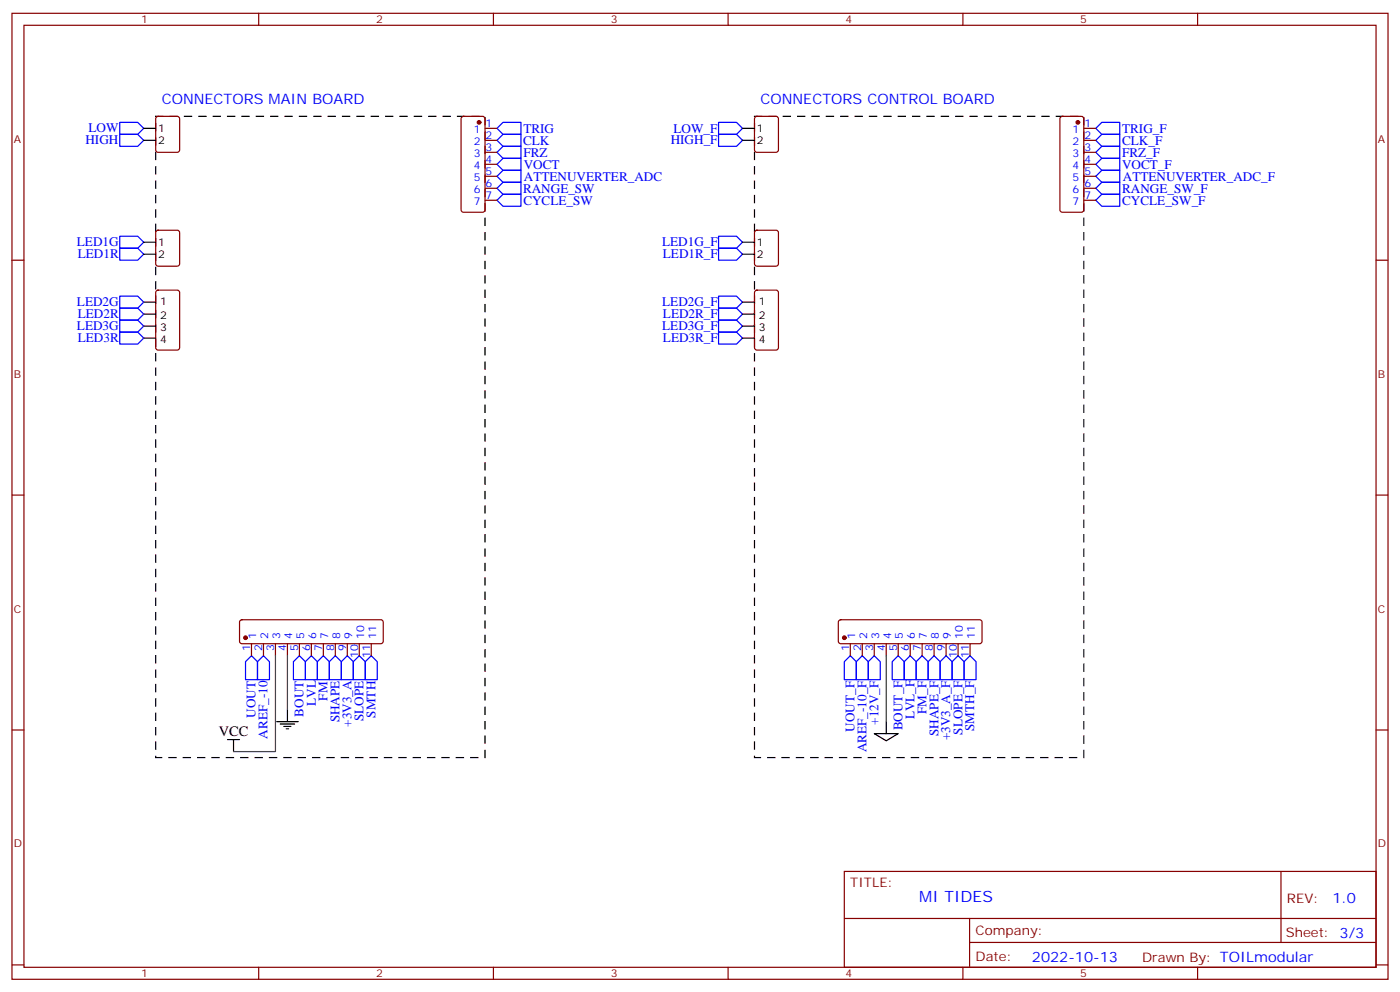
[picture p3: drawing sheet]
<svg xmlns="http://www.w3.org/2000/svg" width="412mm" height="292mm" viewBox="0 0 412 292" stroke-linecap="round" stroke-linejoin="round" font-family="sans-serif">
<g fill="none" stroke="#870000" stroke-width=".35">
<path d="M3.5 3.9h405.4v284.4h-405.4zM7.1 7.4h398.2v277.3h-398.2zM76.2 3.9v3.5M145.3 3.9v3.5M214.5 3.9v3.5M283.6 3.9v3.5M352.8 3.9v3.5M46.1 34.5l.5-.2h5.6l.7 .4v9.4l-.4 .7h-5.9l-.7-.4v-9.4zM136.1 34.5l.4-.2h5.7l.6 .4 .1 27.1-.3 .5-.4 .2h-5.7l-.5-.3-.2-.4v-26.8zM142.9 37.8h3.5M222.5 34.5l.5-.2h5.6l.7 .4v9.4l-.5 .7h-5.8l-.7-.4-.1-9.4zM312.4 34.5l.5-.2h5.7l.6 .4 .1 27.1-.3 .5-.4 .2h-5.7l-.5-.3-.2-.4v-26.8z"/>
<path d="M319.3 37.8h3.5M142.9 41.3h3.5M142.9 44.8h3.5M142.9 48.4h3.5M142.9 51.9h3.5M142.9 55.4h3.5M142.9 58.9h3.5M319.3 41.3h3.5M319.3 44.8h3.5M319.3 48.4h3.5M319.3 51.9h3.5M319.3 55.4h3.5"/>
<path d="M319.3 58.9h3.5M3.5 76.6h3.6M46.1 68l.5-.2h5.6l.7 .4v9.4l-.4 .7-5.9 .1-.7-.5v-9.4zM222.5 68l.5-.2h5.6l.7 .4v9.4l-.5 .7-5.8 .1-.7-.5-.1-9.4zM405.3 76.6h3.6M46.1 85.6l.5-.2h5.6l.7 .4v16.5l-.4 .7h-5.9l-.7-.4v-16.5zM222.5 85.6l.5-.2h5.6l.7 .4v16.5l-.5 .7h-5.8l-.7-.4-.1-16.5zM3.5 145.7h3.6M405.3 145.7h3.6M70.8 182.6l.5-.2h40.9l.5 .2 .2 .5v5.7l-.2 .5-.5 .2h-40.9l-.5-.3-.2-.4v-5.7zM74.1 189.5v3.5M77.6 189.5v3.5"/>
<path d="M81.1 189.5v3.5M84.7 189.5v3.5M88.2 189.5v3.5M91.7 189.5v3.5M95.2 189.5v3.5M98.8 189.5v3.5M102.3 189.5v3.5M105.8 189.5v3.5M109.4 189.5v3.5M247.2 182.6l.4-.2h41l.5 .2 .2 .5v5.7l-.3 .5-.4 .2h-41l-.4-.3-.3-.4v-5.7zM250.5 189.5v3.5M254 189.5v3.5"/>
<path d="M257.5 189.5v3.5M261.1 189.5v3.5M264.6 189.5v3.5M268.1 189.5v3.5M271.6 189.5v3.5M275.2 189.5v3.5M278.7 189.5v3.5M282.2 189.5v3.5M285.8 189.5v3.5M3.5 214.9h3.6M405.3 214.9h3.6M248.7 256.5h156.6v28.2h-156.6z"/>
<path d="M377.3 256.5v20.9M248.7 270.4h156.5M285.6 277.4h119.6M285.6 270.4v14.1M3.5 284h3.6M76.2 284.7v3.6M145.3 284.7v3.6M214.5 284.7v3.6M283.6 284.7v3.6M352.8 284.7v3.6M405.3 284h3.6"/>
</g>
<g fill="none" stroke="#00f" stroke-width=".35">
<path d="M35.3 39.5h5.3l1.7 1.8-1.7 1.8h-5.3zM35.3 36h5.3l1.7 1.8-1.7 1.7h-5.3zM146.4 37.8l1.8-1.8h5.3v3.5h-5.3zM211.7 39.5h5.3l1.7 1.8-1.7 1.8h-5.3zM211.7 36h5.3l1.7 1.8-1.7 1.7h-5.3zM322.8 37.8l1.8-1.8h5.2v3.5h-5.2zM146.4 44.8l1.8-1.7h5.3v3.5h-5.3zM146.4 41.3l1.8-1.8h5.3v3.6h-5.3zM146.4 55.4l1.8-1.7h5.3v3.5h-5.3zM146.4 58.9l1.8-1.7h5.3v3.5h-5.3zM146.4 48.4l1.8-1.8h5.3v3.5h-5.3zM148.2 50.1h5.3v3.6h-5.3l-1.8-1.8z"/>
<path d="M322.8 44.8l1.8-1.7h5.2v3.5h-5.2zM322.8 41.3l1.8-1.8h5.2v3.6h-5.2zM322.8 55.4l1.8-1.7h5.2v3.5h-5.2zM322.8 58.9l1.8-1.7h5.2v3.5h-5.2zM322.8 48.4l1.8-1.8h5.2v3.5h-5.2zM322.8 51.9l1.8-1.8h5.2v3.6h-5.2zM35.3 73.1h5.3l1.7 1.7-1.7 1.8h-5.3zM35.3 69.5h5.3l1.7 1.8-1.7 1.8h-5.3zM211.7 73.1h5.3l1.7 1.7-1.7 1.8h-5.3zM211.7 69.5h5.3l1.7 1.8-1.7 1.8h-5.3zM35.3 97.8h5.3l1.7 1.7-1.7 1.8h-5.3zM35.3 94.2h5.3l1.7 1.8-1.7 1.8h-5.3z"/>
<path d="M35.3 90.7h5.3l1.7 1.8-1.7 1.7h-5.3zM35.3 87.2h5.3l1.7 1.7-1.7 1.8h-5.3zM211.7 87.2h5.3l1.7 1.7-1.7 1.8h-5.3zM211.7 90.7h5.3l1.7 1.8-1.7 1.7h-5.3zM211.7 97.8h5.3l1.7 1.7-1.7 1.8h-5.3zM211.7 94.2h5.3l1.7 1.8-1.7 1.8h-5.3zM74.1 193l1.7 1.8v5.3h-3.5v-5.3zM77.6 193l1.8 1.8v5.3h-3.6v-5.3zM88.2 193l1.8 1.8v5.3h-3.6v-5.3zM91.7 193l1.8 1.8v5.3h-3.5v-5.3zM95.2 193l1.8 1.8v5.3h-3.5v-5.3zM98.8 193l1.7 1.8v5.3h-3.5v-5.3z"/>
<path d="M102.3 193l1.8 1.8v5.3h-3.6v-5.3zM105.8 193l1.8 1.8v5.3h-3.5v-5.3zM109.4 193l1.7 1.8v5.3h-3.5v-5.3zM250.5 193l1.7 1.8v5.3h-3.5v-5.3zM254 193l1.8 1.8v5.3h-3.6v-5.3zM257.5 193l1.8 1.8v5.3h-3.5v-5.3zM264.6 193l1.7 1.8v5.3h-3.5v-5.3zM268.1 193l1.8 1.8v5.3h-3.6v-5.3zM271.6 193l1.8 1.8v5.3h-3.5v-5.3zM275.2 193l1.7 1.8v5.3h-3.5v-5.3zM278.7 193l1.8 1.8v5.3h-3.6v-5.3zM282.2 193l1.8 1.8v5.3h-3.5v-5.3z"/>
<path d="M285.8 193l1.7 1.8v5.3h-3.5v-5.3z"/>
</g>
<g fill="none" stroke="#000" stroke-width=".35">
<path d="M42.3 37.8h3.6M218.7 37.8h3.5M42.3 41.3h3.6M218.7 41.3h3.5M42.3 71.3h3.6M42.3 74.8h3.6M218.7 71.3h3.5M218.7 74.8h3.5M42.3 88.9h3.6M42.3 92.5h3.6M42.3 96h3.6M42.3 99.5h3.6"/>
<path d="M218.7 88.9h3.5M218.7 92.5h3.5M218.7 96h3.5M218.7 99.5h3.5M67 217.7h3.6M68.8 217.7v3.5M81.5 212.4h6.3M82.5 213.1h4.3M83.6 213.8h2.1M84.3 214.5h.7M84.7 208.9v3.5M257.5 215.9h7.1l-3.5 2.2z"/>
<path d="M261.1 212.4v3.5"/>
</g>
<path d="M45.9 34.3h97v188.7h-97zM222.2 34.3h97.1v188.7h-97.1z" fill="none" stroke="#000" stroke-width=".35" stroke-dasharray="2.1 2.1"/>
<g fill="#870000" stroke="#870000" stroke-width=".35">
<circle cx="141.1" cy="36" r=".53"/>
<circle cx="72.3" cy="187.7" r=".53"/>
<circle cx="248.7" cy="187.7" r=".53"/>
<circle cx="317.5" cy="36" r=".53"/>
</g>
<path d="M81.1 193v28.2h-12.3M84.7 193v15.9M261.1 193v19.4" fill="none" stroke="#008700" stroke-width=".35"/>
<text font-size="4.6" fill="#00f" x="270.8" y="265.5">MI TIDES</text>
<g font-size="4.2" fill="#00f">
<text x="47.6" y="30.7">CONNECTORS MAIN BOARD</text>
<text x="224" y="30.7">CONNECTORS CONTROL BOARD</text>
<text x="392.5" y="265.8">1.0</text>
<text x="304" y="283.1">2022-10-13</text>
</g>
<text font-size="4.2" x="64.4" y="216.5">VCC</text>
<g font-size="3.9" fill="#00f">
<text x="26.1" y="39">LOW</text>
<text x="154.2" y="39">TRIG</text>
<text x="198.4" y="39">LOW_F</text>
<text x="330.6" y="39">TRIG_F</text>
<text x="25.2" y="42.5">HIGH</text>
<text x="154.1" y="42.6">CLK</text>
<text x="154.2" y="46.1">FRZ</text>
<text x="197.6" y="42.5">HIGH_F</text>
<text x="330.6" y="46.1">FRZ_F</text>
<text x="330.6" y="42.7">CLK_F</text>
<text x="154.3" y="49.7">VOCT</text>
<text x="154.3" y="53.3">ATTENUVERTER_ADC</text>
<text x="330.5" y="49.7">VOCT_F</text>
<text x="330.8" y="53.3">ATTENUVERTER_ADC_F</text>
<text x="154.1" y="56.8">RANGE_SW</text>
<text x="330.6" y="56.8">RANGE_SW_F</text>
<text x="154.2" y="60.2">CYCLE_SW</text>
<text x="330.6" y="60.2">CYCLE_SW_F</text>
<text x="22.7" y="72.5">LED1G</text>
<text x="22.9" y="76.1">LED1R</text>
<text x="195.1" y="72.5">LED1G_F</text>
<text x="195.3" y="76.1">LED1R_F</text>
<text x="22.7" y="90.1">LED2G</text>
<text x="22.9" y="93.7">LED2R</text>
<text x="195.1" y="90.1">LED2G_F</text>
<text x="195.3" y="93.7">LED2R_F</text>
<text x="22.7" y="97.2">LED3G</text>
<text x="22.9" y="100.7">LED3R</text>
<text x="195.1" y="97.2">LED3G_F</text>
<text x="195.3" y="100.7">LED3R_F</text>
<text x="93" y="207.7" transform="rotate(-90 93 207.7)">LVL</text>
<text x="96.4" y="206.3" transform="rotate(-90 96.4 206.3)">FM</text>
<text x="75.3" y="211.3" transform="rotate(-90 75.3 211.3)">UOUT</text>
<text x="89.4" y="211" transform="rotate(-90 89.4 211)">BOUT</text>
<text x="100.1" y="212.6" transform="rotate(-90 100.1 212.6)">SHAPE</text>
<text x="103.6" y="214" transform="rotate(-90 103.6 214)">+3V3_A</text>
<text x="107.1" y="212.2" transform="rotate(-90 107.1 212.2)">SLOPE</text>
<text x="110.6" y="211.2" transform="rotate(-90 110.6 211.2)">SMTH</text>
<text x="251.7" y="215.4" transform="rotate(-90 251.7 215.4)">UOUT_F</text>
<text x="258.8" y="213.3" transform="rotate(-90 258.8 213.3)">+12V_F</text>
<text x="265.8" y="215" transform="rotate(-90 265.8 215)">BOUT_F</text>
<text x="269.4" y="211.7" transform="rotate(-90 269.4 211.7)">LVL_F</text>
<text x="272.9" y="210.2" transform="rotate(-90 272.9 210.2)">FM_F</text>
<text x="287" y="215.2" transform="rotate(-90 287 215.2)">SMTH_F</text>
<text x="78.8" y="217.5" transform="rotate(-90 78.8 217.5)">AREF_-10</text>
<text x="255.3" y="221.4" transform="rotate(-90 255.3 221.4)">AREF_-10_F</text>
<text x="276.4" y="216.7" transform="rotate(-90 276.4 216.7)">SHAPE_F</text>
<text x="279.9" y="217.9" transform="rotate(-90 279.9 217.9)">+3V3_A_F</text>
<text x="283.5" y="216.2" transform="rotate(-90 283.5 216.2)">SLOPE_F</text>
</g>
<g font-size="3.9" fill="#800">
<text x="250.5" y="261.1">TITLE:</text>
<text x="379.1" y="265.8">REV:</text>
<text x="287.4" y="275.3">Company:</text>
<text x="378.7" y="275.9">Sheet: 3/3</text>
<text x="287.4" y="283">Date:</text>
<text x="336.4" y="283.1">Drawn By: TOILmodular</text>
</g>
<g font-size="3.2" fill="#800">
<text x="41.6" y="6.9">1</text>
<text x="110.8" y="6.9">2</text>
<text x="179.9" y="6.9">3</text>
<text x="249.1" y="6.9">4</text>
<text x="318.2" y="6.9">5</text>
<text x="4.1" y="42">A</text>
<text x="405.9" y="42">A</text>
<text x="4.1" y="111.2">B</text>
<text x="405.9" y="111.2">B</text>
<text x="4.1" y="180.3">C</text>
<text x="405.9" y="180.3">C</text>
<text x="4.1" y="249.4">D</text>
<text x="405.9" y="249.4">D</text>
<text x="41.6" y="287.7">1</text>
<text x="110.8" y="287.7">2</text>
<text x="179.9" y="287.7">3</text>
<text x="249.1" y="287.7">4</text>
<text x="318.2" y="287.7">5</text>
</g>
<g font-size="3.2">
<text x="46.6" y="38.8">1</text>
<text x="223" y="38.8">1</text>
<text x="46.6" y="42.4">2</text>
<text x="223" y="42.4">2</text>
<text x="46.6" y="72.4">1</text>
<text x="46.6" y="75.9">2</text>
<text x="223" y="72.4">1</text>
<text x="223" y="75.9">2</text>
<text x="47.2" y="89.6">1</text>
<text x="223.6" y="89.6">1</text>
<text x="47.2" y="93.9">2</text>
<text x="223.6" y="93.9">2</text>
<text x="47.2" y="97.4">3</text>
<text x="47.2" y="100.9">4</text>
<text x="223.6" y="97.4">3</text>
<text x="223.6" y="100.9">4</text>
</g>
<g font-size="3.2" fill="#00f">
<text x="139.6" y="39.2">1</text>
<text x="143.1" y="37.4">1</text>
<text x="143.1" y="41">2</text>
<text x="315.9" y="39.2">1</text>
<text x="319.4" y="37.4">1</text>
<text x="319.4" y="41">2</text>
<text x="139.6" y="42.7">2</text>
<text x="139.6" y="46.2">3</text>
<text x="143.1" y="44.5">3</text>
<text x="315.9" y="42.7">2</text>
<text x="315.9" y="46.2">3</text>
<text x="319.4" y="44.5">3</text>
<text x="139.6" y="49.8">4</text>
<text x="139.6" y="53.3">5</text>
<text x="143.1" y="48">4</text>
<text x="143.1" y="51.5">5</text>
<text x="315.9" y="49.8">4</text>
<text x="315.9" y="53.3">5</text>
<text x="319.4" y="48">4</text>
<text x="319.4" y="51.5">5</text>
<text x="139.6" y="56.8">6</text>
<text x="143.1" y="55.1">6</text>
<text x="143.1" y="58.6">7</text>
<text x="315.9" y="56.8">6</text>
<text x="319.4" y="55.1">6</text>
<text x="319.4" y="58.6">7</text>
<text x="139.6" y="60.4">7</text>
<text x="315.9" y="60.4">7</text>
<text x="73.7" y="191.7" transform="rotate(-90 73.7 191.7)">1</text>
<text x="75.5" y="188.2" transform="rotate(-90 75.5 188.2)">1</text>
<text x="77.3" y="191.7" transform="rotate(-90 77.3 191.7)">2</text>
<text x="79" y="188.2" transform="rotate(-90 79 188.2)">2</text>
<text x="80.8" y="191.7" transform="rotate(-90 80.8 191.7)">3</text>
<text x="82.5" y="188.2" transform="rotate(-90 82.5 188.2)">3</text>
<text x="84.3" y="191.7" transform="rotate(-90 84.3 191.7)">4</text>
<text x="86.1" y="188.2" transform="rotate(-90 86.1 188.2)">4</text>
<text x="87.8" y="191.7" transform="rotate(-90 87.8 191.7)">5</text>
<text x="89.6" y="188.2" transform="rotate(-90 89.6 188.2)">5</text>
<text x="91.4" y="191.7" transform="rotate(-90 91.4 191.7)">6</text>
<text x="93.1" y="188.2" transform="rotate(-90 93.1 188.2)">6</text>
<text x="94.9" y="191.7" transform="rotate(-90 94.9 191.7)">7</text>
<text x="96.7" y="188.2" transform="rotate(-90 96.7 188.2)">7</text>
<text x="98.4" y="191.7" transform="rotate(-90 98.4 191.7)">8</text>
<text x="100.2" y="188.2" transform="rotate(-90 100.2 188.2)">8</text>
<text x="102" y="191.7" transform="rotate(-90 102 191.7)">9</text>
<text x="103.7" y="188.2" transform="rotate(-90 103.7 188.2)">9</text>
<text x="107.2" y="188.2" transform="rotate(-90 107.2 188.2)">10</text>
<text x="110.8" y="188.2" transform="rotate(-90 110.8 188.2)">11</text>
<text x="250.1" y="191.7" transform="rotate(-90 250.1 191.7)">1</text>
<text x="251.9" y="188.2" transform="rotate(-90 251.9 188.2)">1</text>
<text x="253.6" y="191.7" transform="rotate(-90 253.6 191.7)">2</text>
<text x="255.4" y="188.2" transform="rotate(-90 255.4 188.2)">2</text>
<text x="257.2" y="191.7" transform="rotate(-90 257.2 191.7)">3</text>
<text x="258.9" y="188.2" transform="rotate(-90 258.9 188.2)">3</text>
<text x="260.7" y="191.7" transform="rotate(-90 260.7 191.7)">4</text>
<text x="262.5" y="188.2" transform="rotate(-90 262.5 188.2)">4</text>
<text x="264.2" y="191.7" transform="rotate(-90 264.2 191.7)">5</text>
<text x="266" y="188.2" transform="rotate(-90 266 188.2)">5</text>
<text x="267.8" y="191.7" transform="rotate(-90 267.8 191.7)">6</text>
<text x="269.5" y="188.2" transform="rotate(-90 269.5 188.2)">6</text>
<text x="271.3" y="191.7" transform="rotate(-90 271.3 191.7)">7</text>
<text x="273" y="188.2" transform="rotate(-90 273 188.2)">7</text>
<text x="274.8" y="191.7" transform="rotate(-90 274.8 191.7)">8</text>
<text x="276.6" y="188.2" transform="rotate(-90 276.6 188.2)">8</text>
<text x="278.3" y="191.7" transform="rotate(-90 278.3 191.7)">9</text>
<text x="280.1" y="188.2" transform="rotate(-90 280.1 188.2)">9</text>
<text x="283.6" y="188.2" transform="rotate(-90 283.6 188.2)">10</text>
<text x="287.2" y="188.2" transform="rotate(-90 287.2 188.2)">11</text>
<text x="105.5" y="193.7" transform="rotate(-90 105.5 193.7)">10</text>
<text x="109" y="193.7" transform="rotate(-90 109 193.7)">11</text>
<text x="281.9" y="193.7" transform="rotate(-90 281.9 193.7)">10</text>
<text x="285.4" y="193.7" transform="rotate(-90 285.4 193.7)">11</text>
</g>
</svg>
